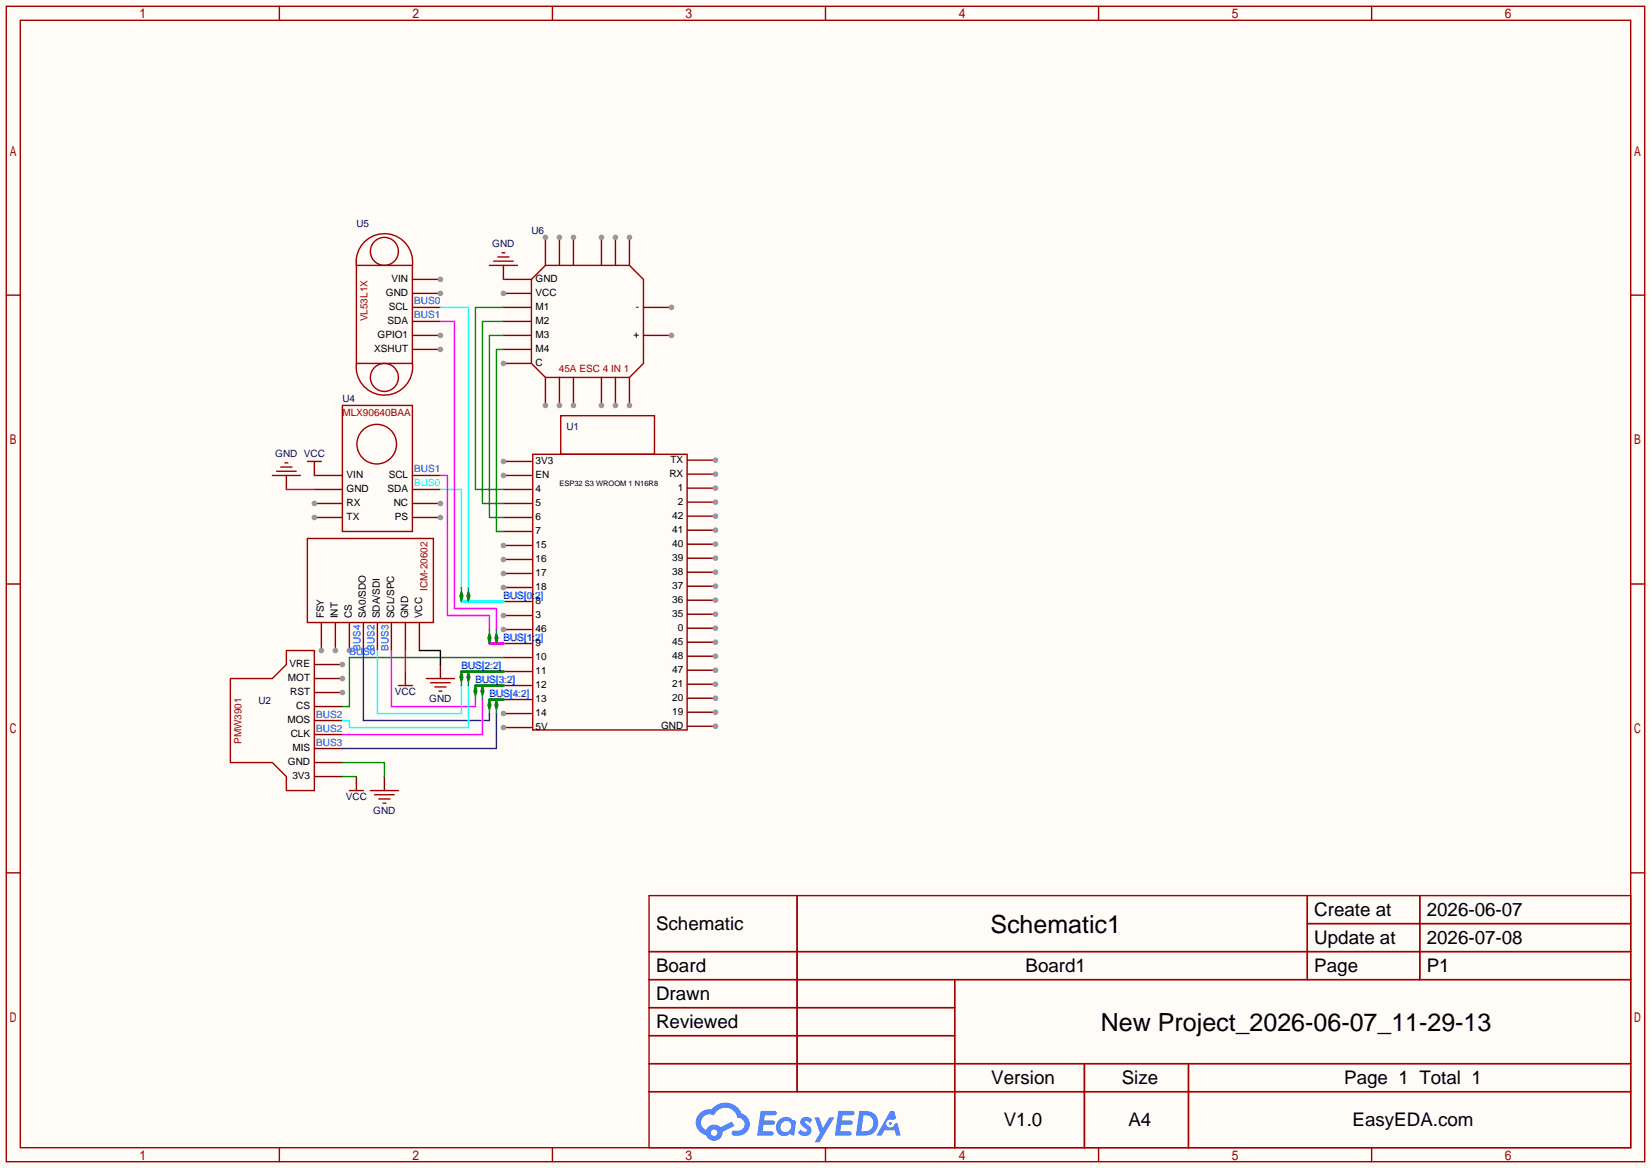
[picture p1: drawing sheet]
<svg xmlns="http://www.w3.org/2000/svg" width="299mm" height="212mm" viewBox="0 0 299 212" stroke-linecap="round" stroke-linejoin="round" font-family="sans-serif">
<path d="M0 0h299.5v211.8h-299.5z" fill="#fffcf7"/>
<g fill="none" stroke="#a10000" stroke-width=".25">
<path d="M1.1 1.1h297.2v209.6h-297.2zM3.7 3.7h292.1v204.5h-292.1zM50.7 1.1v2.6M100.2 1.1v2.6M149.7 1.1v2.6M199.3 1.1v2.6M248.8 1.1v2.6M1.1 53.5h2.6M295.8 53.5h2.5M1.1 105.9h2.6M295.8 105.9h2.5M1.1 158.3h2.6"/>
<path d="M295.8 158.3h2.5M117.7 162.4h178.1v45.8h-178.1zM117.7 172.6h178.1M117.7 177.7h178.1M144.6 162.4v35.6M173.2 177.7v30.5M237.1 162.4v15.3M237.1 167.5h58.7M257.5 162.4v15.3M117.7 182.8h55.5M117.7 192.9h178.1M117.7 187.8h55.5"/>
<path d="M117.7 198h178.1M196.7 192.9v15.3M215.6 192.9v15.3M50.7 208.2v2.5M100.2 208.2v2.5M149.7 208.2v2.5M199.3 208.2v2.5M248.8 208.2v2.5"/>
</g>
<g fill="#5487ff">
<path d="M145.5 202.8a1.3 1.3 0 0 1 1.8 .3l-.4 .6a.54 .54 0 0 0-.9-.2l.1 .2a1.58 1.58 0 0 1 1.1 1.6 1.43 1.43 0 0 1-2.5 .1l.5-.6a.64 .64 0 0 0 .5 .5 .64 .64 0 0 0 .7-.3l-.2-.2a1.6 1.6 0 0 1-1-1.6z"/>
<path d="M147.7 202.7h.9l.7 1.9 1.1-1.9h.9l-2.7 4.5h-.9l1-1.7z"/>
<path d="M138 201.5h1.6a1.31 1.31 0 0 1 1.2 .2 .4 .4 0 0 1-.3 .6h-1.8l-.1 .9h1.6a.4 .4 0 0 1 .4 .4 .4 .4 0 0 1-.4 .4h-1.7l-.2 1.2h.8a1.23 1.23 0 0 1 1.2 .2 .39 .39 0 0 1-.3 .6h-2.7z"/>
<path d="M152.1 201.5h1.6a1.32 1.32 0 0 1 1.3 .2 .39 .39 0 0 1-.4 .6h-1.7l-.2 .9h1.7a.4 .4 0 0 1 .3 .4 .4 .4 0 0 1-.4 .4h-1.7l-.2 1.2h.8a1.23 1.23 0 0 1 1.2 .2 .39 .39 0 0 1-.3 .6h-2.7z"/>
<path d="M161.5 201.5h.7l.4 1.3-.7 .4a.75 .75 0 0 0-1.1 .3 .75 .75 0 0 0 .5 1 .75 .75 0 0 0 .9-.6l.6-.3 .6 2.4h-.9l-.2-1h-1.9l-.5 1h-.9z"/>
<path d="M155.9 201.5l-.7 4.5h1.5a2.27 2.27 0 0 0 2.6-2.3 2.27 2.27 0 0 0-2.7-2.2zM156.6 202.3a1.5 1.5 0 0 1 1.8 1.5 1.5 1.5 0 0 1-1.9 1.4h-.3z"/>
<path d="M141.3 203.1a1.62 1.62 0 0 0-.4 2.1 1.62 1.62 0 0 0 2 .7l.4-.3 .3 .3 .5 .1 .3-2.5-.2-.3h-.4a1.58 1.58 0 0 0-2.5-.1zM141.9 203.6a.99 .99 0 0 1 1.6 .3 .99 .99 0 0 1-.9 1.4 .94 .94 0 0 1-1-.5 .94 .94 0 0 1 .3-1.2z"/>
<path d="M126.9 201.9a2.37 2.37 0 0 0 1.2 4 1.54 1.54 0 0 0 1.7 1 1.54 1.54 0 0 0 1.3-1.6l2.1-1.1-.5-.8-2 1.1a1.57 1.57 0 0 0-2.6 .4 1.5 1.5 0 0 1-.8-2.1 1.5 1.5 0 0 1 2.2-.5 2.23 2.23 0 0 1 2.3-1.4 2.23 2.23 0 0 1 2 1.8 1.16 1.16 0 0 1 1.2 1.1 1.16 1.16 0 0 1-1 1.3h-.7a.47 .47 0 0 0-.6 .3 .47 .47 0 0 0 .4 .6 2.23 2.23 0 0 0 2.3-.7 2.23 2.23 0 0 0 .4-2.3 2.16 2.16 0 0 0-1.3-1.1 3.2 3.2 0 0 0-5.4-.7l-1.2 .1zM129 205.4a.58 .58 0 0 1 1.1 0 .58 .58 0 0 1-1.1 0z"/>
<circle cx="161.5" cy="203.8" r=".28"/>
</g>
<path d="M101.7 75.4h17v7h-17zM96.6 82.4h28v50h-28z" fill="none" stroke="#a10000" stroke-width=".25"/>
<path d="M91.3 83.7h5.1" fill="none" stroke="#870000" stroke-width=".25"/>
<circle cx="91.3" cy="83.7" r=".51" fill="#999"/>
<path d="M91.3 86.2h5.1" fill="none" stroke="#870000" stroke-width=".25"/>
<circle cx="91.3" cy="86.2" r=".51" fill="#999"/>
<path d="M91.3 88.8h5.1M91.3 91.3h5.1M91.3 93.9h5.1M91.3 96.4h5.1M91.3 98.9h5.1" fill="none" stroke="#870000" stroke-width=".25"/>
<circle cx="91.3" cy="98.9" r=".51" fill="#999"/>
<path d="M91.3 101.5h5.1" fill="none" stroke="#870000" stroke-width=".25"/>
<circle cx="91.3" cy="101.5" r=".51" fill="#999"/>
<path d="M91.3 104h5.1" fill="none" stroke="#870000" stroke-width=".25"/>
<circle cx="91.3" cy="104" r=".51" fill="#999"/>
<path d="M91.3 106.6h5.1" fill="none" stroke="#870000" stroke-width=".25"/>
<circle cx="91.3" cy="106.6" r=".51" fill="#999"/>
<path d="M91.3 109.1h5.1M91.3 111.6h5.1" fill="none" stroke="#870000" stroke-width=".25"/>
<circle cx="91.3" cy="111.6" r=".51" fill="#999"/>
<path d="M91.3 114.2h5.1" fill="none" stroke="#870000" stroke-width=".25"/>
<circle cx="91.3" cy="114.2" r=".51" fill="#999"/>
<path d="M91.3 116.7h5.1M91.3 119.3h5.1M91.3 121.8h5.1M91.3 124.3h5.1M91.3 126.9h5.1M91.3 129.4h5.1" fill="none" stroke="#870000" stroke-width=".25"/>
<circle cx="91.3" cy="129.4" r=".51" fill="#999"/>
<path d="M91.3 132h5.1" fill="none" stroke="#870000" stroke-width=".25"/>
<circle cx="91.3" cy="132" r=".51" fill="#999"/>
<path d="M124.7 83.5h5.1" fill="none" stroke="#870000" stroke-width=".25"/>
<circle cx="129.8" cy="83.5" r=".51" fill="#999"/>
<path d="M124.7 86h5.1" fill="none" stroke="#870000" stroke-width=".25"/>
<circle cx="129.8" cy="86" r=".51" fill="#999"/>
<path d="M124.7 88.5h5.1" fill="none" stroke="#870000" stroke-width=".25"/>
<circle cx="129.8" cy="88.5" r=".51" fill="#999"/>
<path d="M124.7 91.1h5.1" fill="none" stroke="#870000" stroke-width=".25"/>
<circle cx="129.8" cy="91.1" r=".51" fill="#999"/>
<path d="M124.7 93.6h5.1" fill="none" stroke="#870000" stroke-width=".25"/>
<circle cx="129.8" cy="93.6" r=".51" fill="#999"/>
<path d="M124.7 96.2h5.1" fill="none" stroke="#870000" stroke-width=".25"/>
<circle cx="129.8" cy="96.2" r=".51" fill="#999"/>
<path d="M124.7 98.7h5.1" fill="none" stroke="#870000" stroke-width=".25"/>
<circle cx="129.8" cy="98.7" r=".51" fill="#999"/>
<path d="M124.7 101.2h5.1" fill="none" stroke="#870000" stroke-width=".25"/>
<circle cx="129.8" cy="101.2" r=".51" fill="#999"/>
<path d="M124.7 103.8h5.1" fill="none" stroke="#870000" stroke-width=".25"/>
<circle cx="129.8" cy="103.8" r=".51" fill="#999"/>
<path d="M124.7 106.3h5.1" fill="none" stroke="#870000" stroke-width=".25"/>
<circle cx="129.8" cy="106.3" r=".51" fill="#999"/>
<path d="M124.7 108.9h5.1" fill="none" stroke="#870000" stroke-width=".25"/>
<circle cx="129.8" cy="108.9" r=".51" fill="#999"/>
<path d="M124.7 111.4h5.1" fill="none" stroke="#870000" stroke-width=".25"/>
<circle cx="129.8" cy="111.4" r=".51" fill="#999"/>
<path d="M124.7 113.9h5.1" fill="none" stroke="#870000" stroke-width=".25"/>
<circle cx="129.8" cy="113.9" r=".51" fill="#999"/>
<path d="M124.7 116.5h5.1" fill="none" stroke="#870000" stroke-width=".25"/>
<circle cx="129.8" cy="116.5" r=".51" fill="#999"/>
<path d="M124.7 119h5.1" fill="none" stroke="#870000" stroke-width=".25"/>
<circle cx="129.8" cy="119" r=".51" fill="#999"/>
<path d="M124.7 121.6h5.1" fill="none" stroke="#870000" stroke-width=".25"/>
<circle cx="129.8" cy="121.6" r=".51" fill="#999"/>
<path d="M124.7 124.1h5.1" fill="none" stroke="#870000" stroke-width=".25"/>
<circle cx="129.8" cy="124.1" r=".51" fill="#999"/>
<path d="M124.7 126.6h5.1" fill="none" stroke="#870000" stroke-width=".25"/>
<circle cx="129.8" cy="126.6" r=".51" fill="#999"/>
<path d="M124.7 129.2h5.1" fill="none" stroke="#870000" stroke-width=".25"/>
<circle cx="129.8" cy="129.2" r=".51" fill="#999"/>
<path d="M124.7 131.7h5.1" fill="none" stroke="#870000" stroke-width=".25"/>
<circle cx="129.8" cy="131.7" r=".51" fill="#999"/>
<path d="M57 138.3h5.1M57 135.8h5.1M57 133.2h5.1M57 130.7h5.1M57 128.1h5.1M57 125.6h5.1M57 140.8h5.1" fill="none" stroke="#870000" stroke-width=".25"/>
<circle cx="62.1" cy="125.6" r=".51" fill="#999"/>
<path d="M57 123.1h5.1" fill="none" stroke="#870000" stroke-width=".25"/>
<circle cx="62.1" cy="123.1" r=".51" fill="#999"/>
<path d="M57 120.5h5.1" fill="none" stroke="#870000" stroke-width=".25"/>
<circle cx="62.1" cy="120.5" r=".51" fill="#999"/>
<path d="M41.8 123.1h7.6l2.5-2.6v-2.5h5.1v25.4h-5.1v-2.6l-2.5-2.5h-7.6z" fill="none" stroke="#a10000" stroke-width=".25"/>
<path d="M88.8 116.7h2.5" fill="none" stroke="#f0f" stroke-width=".51"/>
<path d="M83.7 109.1h7.6" fill="none" stroke="#0ff" stroke-width=".51"/>
<path d="M74.8 63.4h5.1" fill="none" stroke="#870000" stroke-width=".25"/>
<circle cx="79.9" cy="63.4" r=".51" fill="#999"/>
<path d="M74.8 60.8h5.1" fill="none" stroke="#870000" stroke-width=".25"/>
<circle cx="79.9" cy="60.8" r=".51" fill="#999"/>
<path d="M74.8 58.3h5.1M74.8 55.8h5.1M74.8 53.2h5.1" fill="none" stroke="#870000" stroke-width=".25"/>
<circle cx="79.9" cy="53.2" r=".51" fill="#999"/>
<path d="M74.8 50.7h5.1" fill="none" stroke="#870000" stroke-width=".25"/>
<circle cx="79.9" cy="50.7" r=".51" fill="#999"/>
<g fill="none" stroke="#a10000" stroke-width=".25">
<path d="M64.6 48.1h10.2v17.8h-10.2zM64.6 48.1a5.1 5.1 0 0 1 5.1-5.7 5.1 5.1 0 0 1 5.1 5.7M64.6 65.9a5.1 5.1 0 0 0 5.1 5.8 5.1 5.1 0 0 0 5.1-5.8"/>
<circle cx="69.7" cy="45.6" r="2.54"/>
<circle cx="69.7" cy="68.5" r="2.54"/>
</g>
<path d="M85 107.3l.2 .8-.2 1-.3-1z" fill="#008700" stroke="#008700" stroke-width=".25"/>
<path d="M85 106.6v.7" fill="none" stroke="#008080" stroke-width=".25"/>
<path d="M98.9 43.1v5" fill="none" stroke="#870000" stroke-width=".25"/>
<circle cx="98.9" cy="43.1" r=".51" fill="#999"/>
<path d="M101.5 43.1v5" fill="none" stroke="#870000" stroke-width=".25"/>
<circle cx="101.5" cy="43.1" r=".51" fill="#999"/>
<path d="M104 43.1v5" fill="none" stroke="#870000" stroke-width=".25"/>
<circle cx="104" cy="43.1" r=".51" fill="#999"/>
<path d="M109.1 43.1v5" fill="none" stroke="#870000" stroke-width=".25"/>
<circle cx="109.1" cy="43.1" r=".51" fill="#999"/>
<path d="M111.6 43.1v5" fill="none" stroke="#870000" stroke-width=".25"/>
<circle cx="111.6" cy="43.1" r=".51" fill="#999"/>
<path d="M114.2 43.1v5" fill="none" stroke="#870000" stroke-width=".25"/>
<circle cx="114.2" cy="43.1" r=".51" fill="#999"/>
<path d="M98.9 68.5v5" fill="none" stroke="#870000" stroke-width=".25"/>
<circle cx="98.9" cy="73.5" r=".51" fill="#999"/>
<path d="M101.5 68.5v5" fill="none" stroke="#870000" stroke-width=".25"/>
<circle cx="101.5" cy="73.5" r=".51" fill="#999"/>
<path d="M104 68.5v5" fill="none" stroke="#870000" stroke-width=".25"/>
<circle cx="104" cy="73.5" r=".51" fill="#999"/>
<path d="M109.1 68.5v5" fill="none" stroke="#870000" stroke-width=".25"/>
<circle cx="109.1" cy="73.5" r=".51" fill="#999"/>
<path d="M111.6 68.5v5" fill="none" stroke="#870000" stroke-width=".25"/>
<circle cx="111.6" cy="73.5" r=".51" fill="#999"/>
<path d="M114.2 68.5v5" fill="none" stroke="#870000" stroke-width=".25"/>
<circle cx="114.2" cy="73.5" r=".51" fill="#999"/>
<path d="M91.3 50.7h5.1M91.3 53.2h5.1" fill="none" stroke="#870000" stroke-width=".25"/>
<circle cx="91.3" cy="53.2" r=".51" fill="#999"/>
<path d="M91.3 55.8h5.1M91.3 58.3h5.1M91.3 60.8h5.1M91.3 63.4h5.1M91.3 65.9h5.1" fill="none" stroke="#870000" stroke-width=".25"/>
<circle cx="91.3" cy="65.9" r=".51" fill="#999"/>
<path d="M96.4 50.7l2.5-2.6h15.3l2.5 2.6v15.2l-2.5 2.6h-15.3l-2.5-2.6z" fill="none" stroke="#a10000" stroke-width=".25"/>
<path d="M116.7 55.8h5.1" fill="none" stroke="#870000" stroke-width=".25"/>
<circle cx="121.8" cy="55.8" r=".51" fill="#999"/>
<path d="M116.7 60.8h5.1" fill="none" stroke="#870000" stroke-width=".25"/>
<circle cx="121.8" cy="60.8" r=".51" fill="#999"/>
<path d="M91.3 50.7h.1M91.3 58.3h-3.8v33h3.8M91.3 55.8h-5.1v33h5.1M91.3 63.4h-1.3v33h1.3M91.3 60.8h-2.5v33.1h2.5" fill="none" stroke="#008700" stroke-width=".25"/>
<path d="M91.3 48.1v2.6M63.4 112.9v5.1M65.9 112.9v5.1M68.5 112.9v5.1M71 112.9v5.1M73.5 112.9v5.1M76.1 112.9v5.1" fill="none" stroke="#870000" stroke-width=".25"/>
<path d="M88.8 48.1h5.1M89.5 47.4h3.6M90.3 46.6h2M91.1 45.8h.5" fill="none" stroke="#a10000" stroke-width=".25"/>
<circle cx="63.4" cy="118" r=".51" fill="#999"/>
<path d="M60.8 112.9v5.1" fill="none" stroke="#870000" stroke-width=".25"/>
<circle cx="60.8" cy="118" r=".51" fill="#999"/>
<path d="M58.3 112.9v5.1" fill="none" stroke="#870000" stroke-width=".25"/>
<circle cx="58.3" cy="118" r=".51" fill="#999"/>
<g fill="none" stroke="#a10000" stroke-width=".25">
<path d="M55.8 97.7h22.8v15.2h-22.8zM72.3 124.3h2.5M73.5 123.1v1.2M77.3 123.1h5.1M78.1 123.8h3.6M78.9 124.6h2M79.6 125.3h.5M63.4 143.4h2.5M64.6 142.1v1.3M67.2 143.4h5.1M67.9 144.1h3.6M68.7 144.9h2"/>
<path d="M69.5 145.7h.5"/>
</g>
<path d="M83.7 121.8h7.6M86.2 124.3h5.1M88.8 126.9h2.5" fill="none" stroke="#008700" stroke-width=".51"/>
<path d="M91.3 119.3h-27.9v8.8h-1.3M62.1 138.3h7.6v2.5M62.1 140.8h2.5" fill="none" stroke="#008700" stroke-width=".25"/>
<g fill="#008700" stroke="#008700" stroke-width=".25">
<path d="M86.2 124.3l.3 1-.3 .8-.2-.8z"/>
<path d="M83.7 121.8l.2 1-.2 .8-.3-.8z"/>
<path d="M88.8 126.9l.2 1-.2 .8-.3-.8z"/>
<path d="M87.5 124.3l.3 1-.3 .8-.3-.8z"/>
<path d="M85 121.8l.2 1-.2 .8-.3-.8z"/>
<path d="M90 126.9l.3 1-.3 .8-.2-.8z"/>
</g>
<path d="M83.7 123.6v.7M85 123.6v.7M86.2 126.1v.8M87.5 126.1v.8M88.8 128.7v.7M90 128.7v.7" fill="none" stroke="#008080" stroke-width=".25"/>
<path d="M57 86.2h5.1M57 88.8h5.1M57 91.3h5.1M73.5 121.8v1.3M79.9 120.5v2.6M64.6 140.8v1.3M69.7 140.8v2.6" fill="none" stroke="#870000" stroke-width=".25"/>
<path d="M76.1 118h3.8v2.5" fill="none" stroke="#000" stroke-width=".25"/>
<path d="M73.5 118v3.8" fill="none" stroke="#f00" stroke-width=".25"/>
<path d="M71 118v10.1h15.2v-1.2M87.5 126.9v6.3h-25.4" fill="none" stroke="#f0f" stroke-width=".25"/>
<path d="M68.5 118v11.4h15.2v-5.1M85 124.3v7.7h-21.6v-1.3h-1.3" fill="none" stroke="#0ff" stroke-width=".25"/>
<path d="M65.9 118v12.7h22.9v-1.3M90 129.4v6.4h-27.9" fill="none" stroke="#00f" stroke-width=".25"/>
<circle cx="57" cy="91.3" r=".51" fill="#999"/>
<path d="M57 93.9h5.1" fill="none" stroke="#870000" stroke-width=".25"/>
<circle cx="57" cy="93.9" r=".51" fill="#999"/>
<path d="M74.8 86.2h5.1M74.8 88.8h5.1M74.8 91.3h5.1" fill="none" stroke="#870000" stroke-width=".25"/>
<circle cx="79.9" cy="91.3" r=".51" fill="#999"/>
<path d="M74.8 93.9h5.1" fill="none" stroke="#870000" stroke-width=".25"/>
<circle cx="79.9" cy="93.9" r=".51" fill="#999"/>
<g fill="none" stroke="#a10000" stroke-width=".25">
<path d="M62.1 73.5h12.7v22.9h-12.7zM49.4 86.2h5.1M50.2 85.5h3.5M50.9 84.7h2.1M51.7 83.9h.5M55.8 83.7h2.5M57 83.7v1.3"/>
<circle cx="68.3" cy="80.6" r="3.6"/>
</g>
<path d="M51.9 86.2v2.6M57 85v1.2" fill="none" stroke="#870000" stroke-width=".25"/>
<path d="M57 86.2h.1" fill="none" stroke="#008700" stroke-width=".25"/>
<path d="M51.9 88.8h5.1" fill="none" stroke="#f00" stroke-width=".25"/>
<path d="M79.9 55.8h5.1v50.8M79.9 88.8h3.8v17.8" fill="none" stroke="#0ff" stroke-width=".25"/>
<g fill="#008700" stroke="#008700" stroke-width=".25">
<path d="M83.7 107.3l.2 .8-.2 1-.3-1z"/>
<path d="M88.8 114.9l.2 .8-.2 1-.3-1z"/>
<path d="M90 114.9l.3 .8-.3 1-.2-1z"/>
</g>
<path d="M83.7 106.6v.7M88.8 114.2v.7M90 114.2v.7" fill="none" stroke="#008080" stroke-width=".25"/>
<path d="M79.9 58.3h2.5v52.1h7.6v3.8M79.9 86.2h1.3v25.4h7.6v2.6" fill="none" stroke="#f0f" stroke-width=".25"/>
<g font-size="4.5">
<text x="179.6" y="169.2">Schematic1</text>
<text x="199.7" y="187">New Project_2026-06-07_11-29-13</text>
</g>
<g font-size="3.4">
<text x="238.4" y="166.1">Create at</text>
<text x="258.8" y="166.1">2026-06-07</text>
<text x="119" y="168.7">Schematic</text>
<text x="238.4" y="171.2">Update at</text>
<text x="258.8" y="171.2">2026-07-08</text>
<text x="119" y="176.3">Board</text>
<text x="186" y="176.3">Board1</text>
<text x="238.4" y="176.3">Page</text>
<text x="258.8" y="176.3">P1</text>
<text x="119" y="181.4">Drawn</text>
<text x="119" y="186.5">Reviewed</text>
<text x="179.8" y="196.6">Version</text>
<text x="203.5" y="196.6">Size</text>
<text x="243.8" y="196.6">Page 1 Total 1</text>
<text x="182.1" y="204.2">V1.0</text>
<text x="204.7" y="204.2">A4</text>
<text x="245.3" y="204.2">EasyEDA.com</text>
</g>
<g font-size="1.8" fill="#000080">
<text x="64.6" y="41.2">U5</text>
<text x="89.3" y="44.8">GND</text>
<text x="96.4" y="42.5">U6</text>
<text x="62.1" y="73">U4</text>
<text x="49.9" y="82.9">GND VCC</text>
<text x="102.7" y="78.1">U1</text>
<text x="46.9" y="127.6">U2</text>
<text x="71.6" y="126.1">VCC</text>
<text x="77.9" y="127.3">GND</text>
<text x="62.7" y="145.1">VCC</text>
<text x="67.7" y="147.7">GND</text>
</g>
<g font-size="1.8">
<text x="70" y="53.7">GND</text>
<text x="71" y="51.1">VIN</text>
<text x="97.2" y="51.1">GND</text>
<text x="97.2" y="53.7">VCC</text>
<text x="70.3" y="58.8">SDA</text>
<text x="70.5" y="56.2">SCL</text>
<text x="97.2" y="56.2">M1</text>
<text x="97.2" y="58.8">M2</text>
<text x="115.3" y="56.2">-</text>
<text x="67.9" y="63.8">XSHUT</text>
<text x="68.5" y="61.3">GPIO1</text>
<text x="97.2" y="61.3">M3</text>
<text x="97.2" y="63.8">M4</text>
<text x="114.9" y="61.3">+</text>
<text x="97.2" y="66.4">C</text>
<text x="121.6" y="83.9">TX</text>
<text x="62.9" y="86.7">VIN</text>
<text x="62.9" y="89.2">GND</text>
<text x="70.3" y="89.2">SDA</text>
<text x="70.5" y="86.7">SCL</text>
<text x="97.2" y="84.2">3V3</text>
<text x="97.2" y="86.7">EN</text>
<text x="97.2" y="89.2">4</text>
<text x="121.4" y="86.5">RX</text>
<text x="122.9" y="89">1</text>
<text x="62.9" y="91.8">RX</text>
<text x="62.9" y="94.3">TX</text>
<text x="71.4" y="91.8">NC</text>
<text x="71.6" y="94.3">PS</text>
<text x="97.2" y="91.8">5</text>
<text x="97.2" y="94.3">6</text>
<text x="121.9" y="94.1">42</text>
<text x="122.9" y="91.5">2</text>
<text x="97.2" y="96.9">7</text>
<text x="97.2" y="99.4">15</text>
<text x="97.2" y="101.9">16</text>
<text x="121.9" y="96.6">41</text>
<text x="121.9" y="99.2">40</text>
<text x="121.9" y="101.7">39</text>
<text x="97.2" y="104.5">17</text>
<text x="97.2" y="107">18</text>
<text x="121.9" y="104.2">38</text>
<text x="121.9" y="106.8">37</text>
<text x="58.8" y="112.1" transform="rotate(-90 58.8 112.1)">FSY</text>
<text x="61.3" y="112.1" transform="rotate(-90 61.3 112.1)">INT</text>
<text x="63.8" y="112.1" transform="rotate(-90 63.8 112.1)">CS</text>
<text x="66.4" y="112.1" transform="rotate(-90 66.4 112.1)">SA0/SDO</text>
<text x="68.9" y="112.1" transform="rotate(-90 68.9 112.1)">SDA/SDI</text>
<text x="71.5" y="112.1" transform="rotate(-90 71.5 112.1)">SCL/SPC</text>
<text x="74" y="112.1" transform="rotate(-90 74 112.1)">GND</text>
<text x="76.5" y="112.1" transform="rotate(-90 76.5 112.1)">VCC</text>
<text x="97.2" y="109.6">8</text>
<text x="97.2" y="112.1">3</text>
<text x="121.9" y="109.3">36</text>
<text x="121.9" y="111.9">35</text>
<text x="97.2" y="114.6">46</text>
<text x="97.2" y="117.2">9</text>
<text x="97.2" y="119.7">10</text>
<text x="121.9" y="116.9">45</text>
<text x="121.9" y="119.5">48</text>
<text x="122.9" y="114.4">0</text>
<text x="52.2" y="123.5">MOT</text>
<text x="52.5" y="121">VRE</text>
<text x="97.2" y="122.3">11</text>
<text x="97.2" y="124.8">12</text>
<text x="121.9" y="122">47</text>
<text x="121.9" y="124.6">21</text>
<text x="52.1" y="131.2">MOS</text>
<text x="52.6" y="126.1">RST</text>
<text x="53.7" y="128.6">CS</text>
<text x="97.2" y="127.3">13</text>
<text x="97.2" y="129.9">14</text>
<text x="121.9" y="127.1">20</text>
<text x="121.9" y="129.6">19</text>
<text x="52.7" y="133.7">CLK</text>
<text x="53" y="136.2">MIS</text>
<text x="97.2" y="132.4">5V</text>
<text x="119.9" y="132.2">GND</text>
<text x="52.2" y="138.8">GND</text>
<text x="53" y="141.3">3V3</text>
</g>
<g font-size="1.8" fill="#a00000">
<text x="66.6" y="58.3" transform="rotate(-90 66.6 58.3)">VL53L1X</text>
<text x="101.4" y="67.4">45A ESC 4 IN 1</text>
<text x="62.1" y="75.5">MLX90640BAA</text>
<text x="77.6" y="107.2" transform="rotate(-90 77.6 107.2)">ICM-20602</text>
<text x="43.8" y="135" transform="rotate(-90 43.8 135)">PMW3901</text>
</g>
<g font-size="1.8" fill="#00f">
<text x="75.1" y="57.7">BUS1</text>
<text x="75.1" y="55.2">BUS0</text>
<text x="75.1" y="85.7">BUS1</text>
<text x="91.3" y="108.5">BUS[0:2]</text>
<text x="63.4" y="118.7">BUS0</text>
<text x="65.4" y="118" transform="rotate(-90 65.4 118)">BUS4</text>
<text x="67.9" y="118" transform="rotate(-90 67.9 118)">BUS2</text>
<text x="70.4" y="118" transform="rotate(-90 70.4 118)">BUS3</text>
<text x="91.3" y="116.2">BUS[1:2]</text>
<text x="83.7" y="121.2">BUS[2:2]</text>
<text x="86.2" y="123.8">BUS[3:2]</text>
<text x="57.4" y="130.1">BUS2</text>
<text x="88.8" y="126.3">BUS[4:2]</text>
<text x="57.4" y="132.7">BUS2</text>
<text x="57.4" y="135.2">BUS3</text>
</g>
<text font-size="1.8" fill="#0ff" x="75.1" y="88.2">BUS0</text>
<text font-size="1.4" x="101.5" y="88.2">ESP32 S3 WROOM 1 N16R8</text>
</svg>
